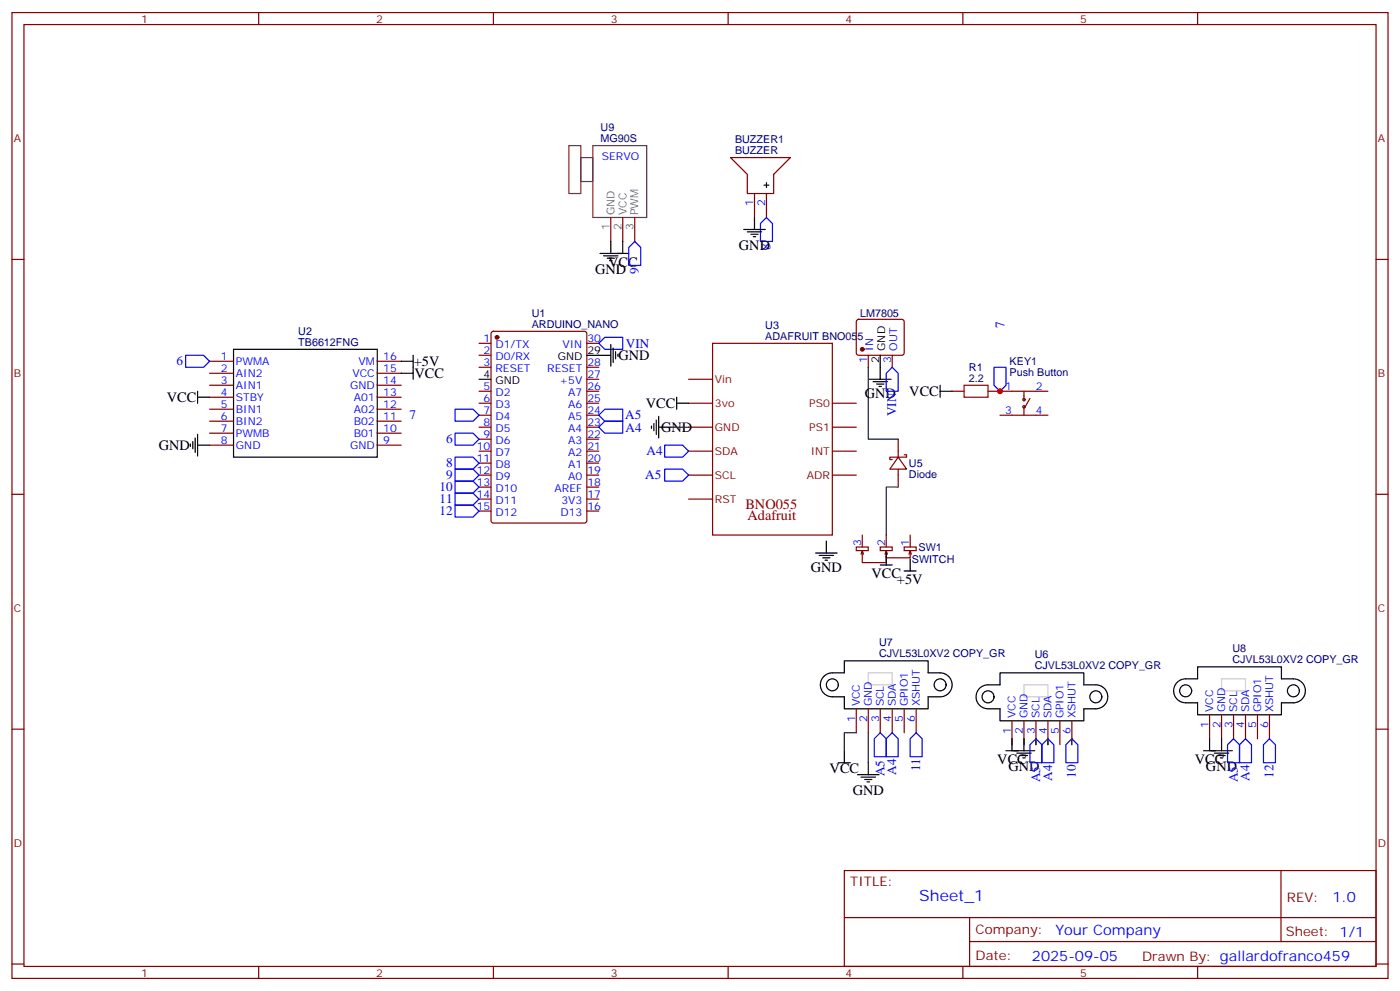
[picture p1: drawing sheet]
<svg xmlns="http://www.w3.org/2000/svg" width="412mm" height="292mm" viewBox="0 0 412 292" stroke-linecap="round" stroke-linejoin="round" font-family="sans-serif">
<g fill="none" stroke="#870000" stroke-width=".35">
<path d="M3.5 3.7h405.4v284.3h-405.4zM7.1 7.2h398.2v277.3h-398.2zM76.2 3.7v3.5M145.3 3.7v3.5M214.5 3.7v3.5M283.6 3.7v3.5M352.8 3.7v3.5M215.2 46.4h17.6l-4.9 4.9v5.7h-7.8v-5.7zM222.2 57v7M225.8 57v7M3.5 76.4h3.6M179.9 64v7.1"/>
<path d="M183.4 64v7.1M187 64v7.1M405.3 76.4h3.6M144.9 97.7l.4-.2h26.9l.6 .5 .1 55.3-.5 .6-27.1 .1-.6-.5-.1-55.3zM252.5 94.2l.4-.2h12.7l.5 .2 .2 .5v9.5l-.7 .4-12.9-.1-.5-.6v-9.2zM61.7 106.4h7.1M61.7 109.9h7.1M61.7 113.4h7.1M61.7 116.9h7.1M111.1 106.4h7.1M111.1 109.9h7.1M111.1 113.4h7.1"/>
<path d="M111.1 116.9h7.1M141.1 101.1h3.5M141.1 104.6h3.5M141.1 108.1h3.5M141.1 115.2h3.5M141.1 118.7h3.5M172.9 101.1h3.5M172.9 108.1h3.5M172.9 115.2h3.5M172.9 118.7h3.5M172.9 111.7h3.5M202.8 118.7h7.1"/>
<path d="M202.8 111.7h7.1M209.9 101.1h35.3v56.4h-35.3zM245.2 118.7h7M255.8 104.6v3.5M262.8 104.6v3.5M280.5 115.2h3.5M291 115.2h17.7M301.6 115.2v2.5M301.6 119.8v2.4M303.4 117.3l-1.4 2.5M61.7 120.5h7.1M61.7 124h7.1"/>
<path d="M61.7 127.5h7.1M61.7 131.1h7.1M111.1 120.5h7.1M111.1 124h7.1M111.1 127.5h7.1M111.1 131.1h7.1M141.1 122.2h3.5M141.1 125.8h3.5M141.1 129.3h3.5M141.1 132.8h3.5M141.1 136.3h3.5M141.1 139.9h3.5"/>
<path d="M172.9 122.2h3.5M172.9 125.8h3.5M172.9 129.3h3.5M172.9 132.8h3.5M172.9 136.3h3.5M172.9 139.9h3.5M202.8 125.8h7.1M202.8 132.8h7.1M202.8 139.9h7.1M245.2 125.8h7M245.2 132.8h7M245.2 139.9h7"/>
<path d="M264.6 134.6l2.5 3.5h-5zM264.6 129.3v5.3M264.6 138.1v5.3M266.3 133.9h.8v.7h-5v.7h.7M294.6 122.2h14.1M3.5 145.5h3.6M141.1 143.4h3.5M141.1 146.9h3.5M141.1 150.5h3.5M172.9 143.4h3.5M172.9 146.9h3.5M172.9 150.5h3.5"/>
<path d="M202.8 146.9h7.1M254 157.5v3.5M261.1 157.5v3.5M268.1 157.5v3.5M405.3 145.5h3.6M252.2 161h3.6v1.1h-3.6zM254 162.1v3.5h7.1v-1.7M254 162.1l-.4 1.1M254 162.1l.4 1.1M259.3 161h3.5v1.1h-3.5zM261.1 162.1v2.1h7v-2.1M261.1 162.1l-.4 1.1"/>
<path d="M261.1 162.1l.3 1.1M266.3 161h3.6v1.1h-3.6zM268.1 162.1l-.3 1.1M268.1 162.1l.4 1.1M3.5 214.7h3.6M252.2 208.7v7M255.8 208.7v7M259.3 208.7v7M262.8 208.7v7M266.3 208.7v7M269.9 208.7v7M298.1 212.2v7.1"/>
<path d="M301.6 212.2v7.1M305.2 212.2v7.1M308.7 212.2v7.1M312.2 212.2v7.1M315.7 212.2v7.1M356.3 210.4v7.1M359.8 210.4v7.1M363.4 210.4v7.1M366.9 210.4v7.1M370.4 210.4v7.1M373.9 210.4v7.1M405.3 214.7h3.6"/>
<path d="M248.7 256.3h156.6v28.2h-156.6zM377.3 256.3v20.9M248.7 270.1h156.5M285.6 277.2h119.6M285.6 270.1v14.2M3.5 283.8h3.6M76.2 284.5v3.5M145.3 284.5v3.5M214.5 284.5v3.5M283.6 284.5v3.5M352.8 284.5v3.5M405.3 283.8h3.6"/>
<circle cx="301.6" cy="117.7" r=".35"/>
<circle cx="301.6" cy="119.8" r=".35"/>
</g>
<g fill="#870000" stroke="#870000" stroke-width=".35">
<circle cx="146.4" cy="99.3" r=".53"/>
<circle cx="254" cy="102.8" r=".53"/>
</g>
<g fill="none" stroke="#000" stroke-width=".35">
<path d="M225.1 54.5h1.4M225.8 53.8v1.4M176.7 74.6h8.5M177.8 75.3h4.2M178.9 76h2.1M179.6 76.7h.7M179.9 71.1v3.5M183.4 71.1v3.5M219.1 67.6h6.3M220.1 68.3h4.3M221.2 69h2.1M221.9 69.7h.7"/>
<path d="M222.2 64v3.6M58.2 115.2v3.5M58.2 116.9h3.5M68.8 102.8h42.3v31.8h-42.3zM118.2 109.9h3.5M118.2 106.4h3.5M121.7 104.6v7.1M141.1 111.7h3.5M172.9 104.6h7M179.9 101.4v6.4M180.6 102.5v4.2M181.3 103.5v2.2"/>
<path d="M182 104.2v.8M199.3 118.7h3.5M199.3 116.9v3.6M256.1 111.7h6.4M257.2 112.4h4.2M258.2 113.1h2.1M258.9 113.8h.7M259.3 104.6v7.1M276.9 115.2h3.6M276.9 113.4v3.5M56.1 130.7v.7M56.8 130v2.1"/>
<path d="M57.5 128.9v4.3M58.2 131.1h3.5M58.2 127.9v6.3M191.9 125.4v.7M192.6 124.7v2.1M193.3 123.6v4.3M194 125.8h3.6M194 122.6v6.3M243.4 159.3v3.5M240.2 162.8h6.4M241.3 163.5h4.2M242.4 164.2h2.1"/>
<path d="M243.1 164.9h.7M259.3 166.3h3.5M261.1 162.8v3.5M266.3 168.1h3.6M268.1 164.6v3.5M242.7 199.1a3.5 3.5 0 0 1 2.5-1h3.5v-3.5h24.7v3.5h3.5a3.5 3.5 0 0 1 3.6 3.5 3.5 3.5 0 0 1-3.6 3.5h-3.5v3.6h-24.7v-3.6h-3.5a3.5 3.5 0 0 1-3.3-2.1 3.5 3.5 0 0 1 .8-3.9zM288.5 202.6a3.5 3.5 0 0 1 2.5-1h3.6v-3.5h24.7v3.5h3.5a3.5 3.5 0 0 1 3.5 3.5 3.5 3.5 0 0 1-3.5 3.6h-3.5v3.5h-24.7v-3.5h-3.6a3.5 3.5 0 0 1-3.2-2.2 3.5 3.5 0 0 1 .7-3.9zM298.1 217.5v3.5M301.6 217.5v3.5M346.8 200.9a3.5 3.5 0 0 1 2.4-1.1h3.6v-3.5h24.7v3.5h3.5a3.5 3.5 0 0 1 3.5 3.6 3.5 3.5 0 0 1-3.5 3.5h-3.5v3.5h-24.7v-3.5h-3.6a3.5 3.5 0 0 1-3.2-2.2 3.5 3.5 0 0 1 .8-3.8zM356.3 217.5v3.5M359.8 217.5v3.5"/>
<path d="M246.9 224.5h3.6M248.7 221v3.5M252.6 228.1h6.3M253.6 228.8h4.3M254.7 229.5h2.1M255.4 230.2h.7M255.8 224.5v3.6M296.3 221h8.5M299.5 221.7h4.2M300.6 222.4h2.1M301.3 223.1h.7M354.5 221h8.5"/>
<path d="M357.7 221.7h4.2M358.8 222.4h2.1M359.5 223.1h.7"/>
<circle cx="245.2" cy="201.6" r="1.76"/>
<circle cx="276.9" cy="201.6" r="1.76"/>
<circle cx="291" cy="205.1" r="1.76"/>
<circle cx="322.8" cy="205.1" r="1.76"/>
<circle cx="349.2" cy="203.4" r="1.76"/>
<circle cx="381" cy="203.4" r="1.76"/>
</g>
<path d="M255.8 198.1h7v3.5h-7zM359.8 199.8h7.1v3.6h-7.1zM301.6 201.6h7.1v3.5h-7.1z" fill="none" stroke="#ccc" stroke-width=".35"/>
<path d="M255.8 108.1v21.2h8.8M197.6 125.8h5.2M264.6 143.4h-3.5v14.1M252.2 215.7h-3.5v5.3M255.8 215.7v8.8M298.1 217.5v1.8M301.6 217.5v1.8M305.2 217.5v1.8M308.7 217.5v1.8M315.7 217.5v1.8" fill="none" stroke="#008700" stroke-width=".35"/>
<g fill="none" stroke="#00f" stroke-width=".35">
<path d="M187 71.1l1.7 1.7v5.3h-3.5v-5.3zM225.8 64l1.7 1.8v5.3h-3.5v-5.3zM54.7 104.6h5.3l1.7 1.8-1.7 1.7h-5.3zM176.4 101.1l1.8-1.8h5.2v3.5h-5.2zM262.8 108.1l1.8 1.8v5.3h-3.5v-5.3zM292.8 108.1h3.5v5.3l-1.7 1.8-1.8-1.8zM134.1 134.6h5.2l1.8 1.7-1.8 1.8h-5.2zM134.1 120.5h5.2l1.8 1.7-1.8 1.8h-5.2zM134.1 127.5h5.2l1.8 1.8-1.8 1.8h-5.2zM134.1 138.1h5.2l1.8 1.8-1.8 1.7h-5.2zM176.4 125.8l1.8-1.8h5.2v3.5h-5.2zM176.4 122.2l1.8-1.7h5.2v3.5h-5.2z"/>
<path d="M195.8 131.1h5.3l1.7 1.7-1.7 1.8h-5.3zM195.8 138.1h5.3l1.7 1.8-1.7 1.7h-5.3zM134.1 148.7h5.2l1.8 1.8-1.8 1.7h-5.2zM134.1 145.2h5.2l1.8 1.7-1.8 1.8h-5.2zM134.1 141.6h5.2l1.8 1.8-1.8 1.8h-5.2zM259.3 215.7l1.8 1.8v5.3h-3.6v-5.3zM262.8 215.7l1.8 1.8v5.3h-3.5v-5.3zM269.9 215.7l1.7 1.8v5.3h-3.5v-5.3zM305.2 217.5l1.7 1.8v5.2h-3.5v-5.2zM306.9 219.3l1.8-1.8 1.7 1.8v5.2h-3.5zM315.7 217.5l1.8 1.8v5.2h-3.5v-5.2zM363.4 217.5l1.7 1.8v5.2h-3.5v-5.2z"/>
<path d="M366.9 217.5l1.8 1.8v5.2h-3.6v-5.2zM373.9 217.5l1.8 1.8v5.2h-3.5v-5.2z"/>
</g>
<path d="M284 113.4h7v3.5h-7z" fill="none" stroke="#a10000" stroke-width=".35"/>
<path d="M167.6 42.9h3.5v14.1h-3.5zM171.1 46.4h3.5v7h-3.5zM174.6 42.9h15.9v21.1h-15.9z" fill="none" stroke="#633" stroke-width=".35"/>
<circle cx="294.6" cy="115.2" r=".88" fill="#c00"/>
<text font-size="4.6" fill="#00f" x="270.8" y="265.3">Sheet_1</text>
<g font-size="4.2">
<text x="217.7" y="73.6">GND</text>
<text x="175.3" y="80.7">GND</text>
<text x="179.1" y="78.6">VCC</text>
<text x="121.9" y="107.7">+5V</text>
<text x="182.2" y="106">GND</text>
<text x="122.1" y="111.3">VCC</text>
<text x="49.1" y="118.3">VCC</text>
<text x="254.7" y="117.3">GND</text>
<text x="267.9" y="116.6">VCC</text>
<text x="190.2" y="120.1">VCC</text>
<text x="194.7" y="127.2">GND</text>
<text x="46.7" y="132.4">GND</text>
<text x="238.8" y="168.5">GND</text>
<text x="256.7" y="170.3">VCC</text>
<text x="264.2" y="172.1">+5V</text>
<text x="244.4" y="227.7">VCC</text>
<text x="293.8" y="225">VCC</text>
<text x="297" y="227.1">GND</text>
<text x="352" y="225">VCC</text>
<text x="355.2" y="227.1">GND</text>
<text x="251.2" y="234.1">GND</text>
</g>
<g font-size="4.2" fill="#800">
<text x="219.6" y="149.7">BNO055</text>
<text x="220.2" y="153.2">Adafruit</text>
</g>
<g font-size="4.2" fill="#00f">
<text x="392.5" y="265.6">1.0</text>
<text x="310.9" y="275.1">Your Company</text>
<text x="304" y="282.9">2025-09-05</text>
</g>
<g font-size="3.9" fill="#00f">
<text x="227" y="73.7" transform="rotate(-90 227 73.7)">8</text>
<text x="188.2" y="80.7" transform="rotate(-90 188.2 80.7)">9</text>
<text x="295.9" y="96.7" transform="rotate(-90 295.9 96.7)">7</text>
<text x="52" y="107.6">6</text>
<text x="184.4" y="102.4">VIN</text>
<text x="120.6" y="123.4">7</text>
<text x="184.2" y="123.5">A5</text>
<text x="264" y="122.6" transform="rotate(-90 264 122.6)">VIN</text>
<text x="131.4" y="130.5">6</text>
<text x="184.3" y="127.1">A4</text>
<text x="131.5" y="137.6">8</text>
<text x="190.5" y="134">A4</text>
<text x="131.4" y="141.1">9</text>
<text x="190.1" y="141.1">A5</text>
<text x="129.5" y="148.1">11</text>
<text x="129.5" y="144.6">10</text>
<text x="129.5" y="151.7">12</text>
<text x="271.1" y="227.1" transform="rotate(-90 271.1 227.1)">11</text>
<text x="260.6" y="228.5" transform="rotate(-90 260.6 228.5)">A5</text>
<text x="264" y="228.1" transform="rotate(-90 264 228.1)">A4</text>
<text x="306.4" y="230.2" transform="rotate(-90 306.4 230.2)">A5</text>
<text x="309.9" y="229.8" transform="rotate(-90 309.9 229.8)">A4</text>
<text x="316.9" y="229" transform="rotate(-90 316.9 229)">10</text>
<text x="364.6" y="230.2" transform="rotate(-90 364.6 230.2)">A5</text>
<text x="368.1" y="229.8" transform="rotate(-90 368.1 229.8)">A4</text>
<text x="375.2" y="229" transform="rotate(-90 375.2 229)">12</text>
</g>
<g font-size="3.9" fill="#800">
<text x="250.5" y="260.9">TITLE:</text>
<text x="379.1" y="265.6">REV:</text>
<text x="287.4" y="275.1">Company:</text>
<text x="378.7" y="275.7">Sheet: 1/1</text>
<text x="287.4" y="282.8">Date:</text>
<text x="336.4" y="282.8">Drawn By: gallardofranco459</text>
</g>
<g font-size="3.2" fill="#800">
<text x="41.6" y="6.7">1</text>
<text x="110.8" y="6.7">2</text>
<text x="179.9" y="6.7">3</text>
<text x="249.1" y="6.7">4</text>
<text x="318.2" y="6.7">5</text>
<text x="4.1" y="41.8">A</text>
<text x="405.9" y="41.8">A</text>
<text x="4.1" y="110.9">B</text>
<text x="210.6" y="112.7">Vin</text>
<text x="405.9" y="110.9">B</text>
<text x="210.6" y="119.8">3vo</text>
<text x="238.4" y="119.8">PS0</text>
<text x="210.6" y="126.8">GND</text>
<text x="238.4" y="126.8">PS1</text>
<text x="210.6" y="133.9">SDA</text>
<text x="238.8" y="133.9">INT</text>
<text x="210.6" y="140.9">SCL</text>
<text x="237.7" y="140.9">ADR</text>
<text x="210.6" y="148">RST</text>
<text x="4.1" y="180.1">C</text>
<text x="405.9" y="180.1">C</text>
<text x="4.1" y="249.2">D</text>
<text x="405.9" y="249.2">D</text>
<text x="41.6" y="287.5">1</text>
<text x="110.8" y="287.5">2</text>
<text x="179.9" y="287.5">3</text>
<text x="249.1" y="287.5">4</text>
<text x="318.2" y="287.5">5</text>
</g>
<g font-size="3.2" fill="#000080">
<text x="176.9" y="41.8">MG90S</text>
<text x="176.9" y="38.6">U9</text>
<text x="216.5" y="45.3">BUZZER</text>
<text x="216.5" y="42.2">BUZZER1</text>
<text x="156.6" y="93.3">U1</text>
<text x="253.3" y="93.3">LM7805</text>
<text x="87.9" y="101.8">TB6612FNG</text>
<text x="87.9" y="98.6">U2</text>
<text x="156.6" y="96.5">ARDUINO_NANO</text>
<text x="225.4" y="100">ADAFRUIT BNO055</text>
<text x="225.4" y="96.8">U3</text>
<text x="297.4" y="107.4">KEY1</text>
<text x="285.4" y="112.4">2.2</text>
<text x="285.4" y="109.1">R1</text>
<text x="297.4" y="110.6">Push Button</text>
<text x="267.8" y="137.4">U5</text>
<text x="267.8" y="140.6">Diode</text>
<text x="268.6" y="165.6">SWITCH</text>
<text x="270.6" y="162.3">SW1</text>
<text x="258.9" y="190.3">U7</text>
<text x="258.9" y="193.5">CJVL53L0XV2 COPY_GR</text>
<text x="304.8" y="197">CJVL53L0XV2 COPY_GR</text>
<text x="304.8" y="193.9">U6</text>
<text x="363" y="195.3">CJVL53L0XV2 COPY_GR</text>
<text x="363" y="192.1">U8</text>
</g>
<g font-size="3.2" fill="#00f">
<text x="177.3" y="47.1">SERVO</text>
<text x="221.9" y="60.8" transform="rotate(-90 221.9 60.8)">1</text>
<text x="225.4" y="60.8" transform="rotate(-90 225.4 60.8)">2</text>
<text x="142.4" y="100.7">1</text>
<text x="173" y="100.7">30</text>
<text x="65" y="106">1</text>
<text x="69.5" y="107.4">PWMA</text>
<text x="105.6" y="107.4">VM</text>
<text x="112.9" y="106">16</text>
<text x="142.4" y="104.2">2</text>
<text x="142.4" y="107.8">3</text>
<text x="145.9" y="102.5">D1/TX</text>
<text x="145.9" y="106">D0/RX</text>
<text x="165.7" y="102.5">VIN</text>
<text x="173" y="107.8">28</text>
<text x="255.4" y="106.8" transform="rotate(-90 255.4 106.8)">1</text>
<text x="257.2" y="103.3" transform="rotate(-90 257.2 103.3)">IN</text>
<text x="262.5" y="106.8" transform="rotate(-90 262.5 106.8)">3</text>
<text x="264.2" y="103.3" transform="rotate(-90 264.2 103.3)">OUT</text>
<text x="65" y="109.5">2</text>
<text x="65" y="113.1">3</text>
<text x="69.5" y="110.9">AIN2</text>
<text x="103.8" y="110.9">VCC</text>
<text x="112.9" y="113.1">14</text>
<text x="112.9" y="109.5">15</text>
<text x="145.9" y="109.5">RESET</text>
<text x="161.2" y="109.5">RESET</text>
<text x="164.8" y="113.1">+5V</text>
<text x="173" y="111.3">27</text>
<text x="65" y="116.6">4</text>
<text x="69.5" y="114.5">AIN1</text>
<text x="69.5" y="118">STBY</text>
<text x="103.1" y="114.5">GND</text>
<text x="104.2" y="118">A01</text>
<text x="112.9" y="116.6">13</text>
<text x="142.4" y="114.8">5</text>
<text x="142.4" y="118.4">6</text>
<text x="145.9" y="116.6">D2</text>
<text x="167.4" y="116.6">A7</text>
<text x="173" y="118.4">25</text>
<text x="173" y="114.8">26</text>
<text x="296.1" y="114.8">1</text>
<text x="305.2" y="114.8">2</text>
<text x="65" y="120.1">5</text>
<text x="65" y="123.6">6</text>
<text x="69.5" y="121.5">BIN1</text>
<text x="69.5" y="125.1">BIN2</text>
<text x="104.2" y="125.1">B02</text>
<text x="104.2" y="121.5">A02</text>
<text x="112.9" y="123.6">11</text>
<text x="112.9" y="120.1">12</text>
<text x="142.4" y="121.9">7</text>
<text x="142.4" y="125.4">8</text>
<text x="145.9" y="120.1">D3</text>
<text x="145.9" y="123.6">D4</text>
<text x="167.4" y="123.6">A5</text>
<text x="167.4" y="120.1">A6</text>
<text x="173" y="125.4">23</text>
<text x="173" y="121.9">24</text>
<text x="296.1" y="121.9">3</text>
<text x="305.2" y="121.9">4</text>
<text x="65" y="127.2">7</text>
<text x="65" y="130.7">8</text>
<text x="69.5" y="128.6">PWMB</text>
<text x="104.2" y="128.6">B01</text>
<text x="112.9" y="130.7">9</text>
<text x="112.9" y="127.2">10</text>
<text x="142.4" y="128.9">9</text>
<text x="145.9" y="127.2">D5</text>
<text x="145.9" y="130.7">D6</text>
<text x="167.4" y="130.7">A3</text>
<text x="167.4" y="127.2">A4</text>
<text x="173" y="128.9">22</text>
<text x="69.5" y="132.1">GND</text>
<text x="103.1" y="132.1">GND</text>
<text x="140.4" y="132.5">10</text>
<text x="140.4" y="136">11</text>
<text x="145.9" y="134.2">D7</text>
<text x="145.9" y="137.8">D8</text>
<text x="167.4" y="137.8">A1</text>
<text x="167.4" y="134.2">A2</text>
<text x="173" y="136">20</text>
<text x="173" y="132.5">21</text>
<text x="140.4" y="139.5">12</text>
<text x="140.4" y="143.1">13</text>
<text x="145.9" y="141.3">D9</text>
<text x="167.4" y="141.3">A0</text>
<text x="173" y="143.1">18</text>
<text x="173" y="139.5">19</text>
<text x="140.4" y="146.6">14</text>
<text x="145.9" y="144.8">D10</text>
<text x="145.9" y="148.3">D11</text>
<text x="163.4" y="144.8">AREF</text>
<text x="165.4" y="148.3">3V3</text>
<text x="173" y="146.6">17</text>
<text x="140.4" y="150.1">15</text>
<text x="145.9" y="151.9">D12</text>
<text x="165.1" y="151.9">D13</text>
<text x="173" y="150.1">16</text>
<text x="253.6" y="160.9" transform="rotate(-90 253.6 160.9)">3</text>
<text x="260.7" y="160.9" transform="rotate(-90 260.7 160.9)">2</text>
<text x="267.8" y="160.9" transform="rotate(-90 267.8 160.9)">1</text>
<text x="253.3" y="208" transform="rotate(-90 253.3 208)">VCC</text>
<text x="256.8" y="208" transform="rotate(-90 256.8 208)">GND</text>
<text x="260.3" y="208" transform="rotate(-90 260.3 208)">SCL</text>
<text x="263.9" y="208" transform="rotate(-90 263.9 208)">SDA</text>
<text x="267.4" y="208" transform="rotate(-90 267.4 208)">GPIO1</text>
<text x="270.9" y="208" transform="rotate(-90 270.9 208)">XSHUT</text>
<text x="357.4" y="209.7" transform="rotate(-90 357.4 209.7)">VCC</text>
<text x="360.9" y="209.7" transform="rotate(-90 360.9 209.7)">GND</text>
<text x="364.4" y="209.7" transform="rotate(-90 364.4 209.7)">SCL</text>
<text x="367.9" y="209.7" transform="rotate(-90 367.9 209.7)">SDA</text>
<text x="371.5" y="209.7" transform="rotate(-90 371.5 209.7)">GPIO1</text>
<text x="375" y="209.7" transform="rotate(-90 375 209.7)">XSHUT</text>
<text x="251.9" y="212.4" transform="rotate(-90 251.9 212.4)">1</text>
<text x="255.4" y="212.4" transform="rotate(-90 255.4 212.4)">2</text>
<text x="258.9" y="212.4" transform="rotate(-90 258.9 212.4)">3</text>
<text x="262.5" y="212.4" transform="rotate(-90 262.5 212.4)">4</text>
<text x="266" y="212.4" transform="rotate(-90 266 212.4)">5</text>
<text x="269.5" y="212.4" transform="rotate(-90 269.5 212.4)">6</text>
<text x="297.7" y="216" transform="rotate(-90 297.7 216)">1</text>
<text x="299.2" y="211.5" transform="rotate(-90 299.2 211.5)">VCC</text>
<text x="301.3" y="216" transform="rotate(-90 301.3 216)">2</text>
<text x="302.7" y="211.5" transform="rotate(-90 302.7 211.5)">GND</text>
<text x="304.8" y="216" transform="rotate(-90 304.8 216)">3</text>
<text x="306.2" y="211.5" transform="rotate(-90 306.2 211.5)">SCL</text>
<text x="308.3" y="216" transform="rotate(-90 308.3 216)">4</text>
<text x="309.7" y="211.5" transform="rotate(-90 309.7 211.5)">SDA</text>
<text x="311.9" y="216" transform="rotate(-90 311.9 216)">5</text>
<text x="313.3" y="211.5" transform="rotate(-90 313.3 211.5)">GPIO1</text>
<text x="315.4" y="216" transform="rotate(-90 315.4 216)">6</text>
<text x="316.8" y="211.5" transform="rotate(-90 316.8 211.5)">XSHUT</text>
<text x="356" y="214.2" transform="rotate(-90 356 214.2)">1</text>
<text x="359.5" y="214.2" transform="rotate(-90 359.5 214.2)">2</text>
<text x="363" y="214.2" transform="rotate(-90 363 214.2)">3</text>
<text x="366.5" y="214.2" transform="rotate(-90 366.5 214.2)">4</text>
<text x="370.1" y="214.2" transform="rotate(-90 370.1 214.2)">5</text>
<text x="373.6" y="214.2" transform="rotate(-90 373.6 214.2)">6</text>
</g>
<g font-size="3.2" fill="#666">
<text x="181" y="63.3" transform="rotate(-90 181 63.3)">GND</text>
<text x="184.5" y="63.3" transform="rotate(-90 184.5 63.3)">VCC</text>
<text x="188" y="63.3" transform="rotate(-90 188 63.3)">PWM</text>
<text x="179.6" y="67.8" transform="rotate(-90 179.6 67.8)">1</text>
<text x="183.1" y="67.8" transform="rotate(-90 183.1 67.8)">2</text>
<text x="186.6" y="67.8" transform="rotate(-90 186.6 67.8)">3</text>
</g>
<g font-size="3.2">
<text x="164.3" y="106">GND</text>
<text x="173" y="104.2">29</text>
<text x="258.9" y="106.8" transform="rotate(-90 258.9 106.8)">2</text>
<text x="260.7" y="103.3" transform="rotate(-90 260.7 103.3)">GND</text>
<text x="142.4" y="111.3">4</text>
<text x="145.9" y="113.1">GND</text>
</g>
</svg>
